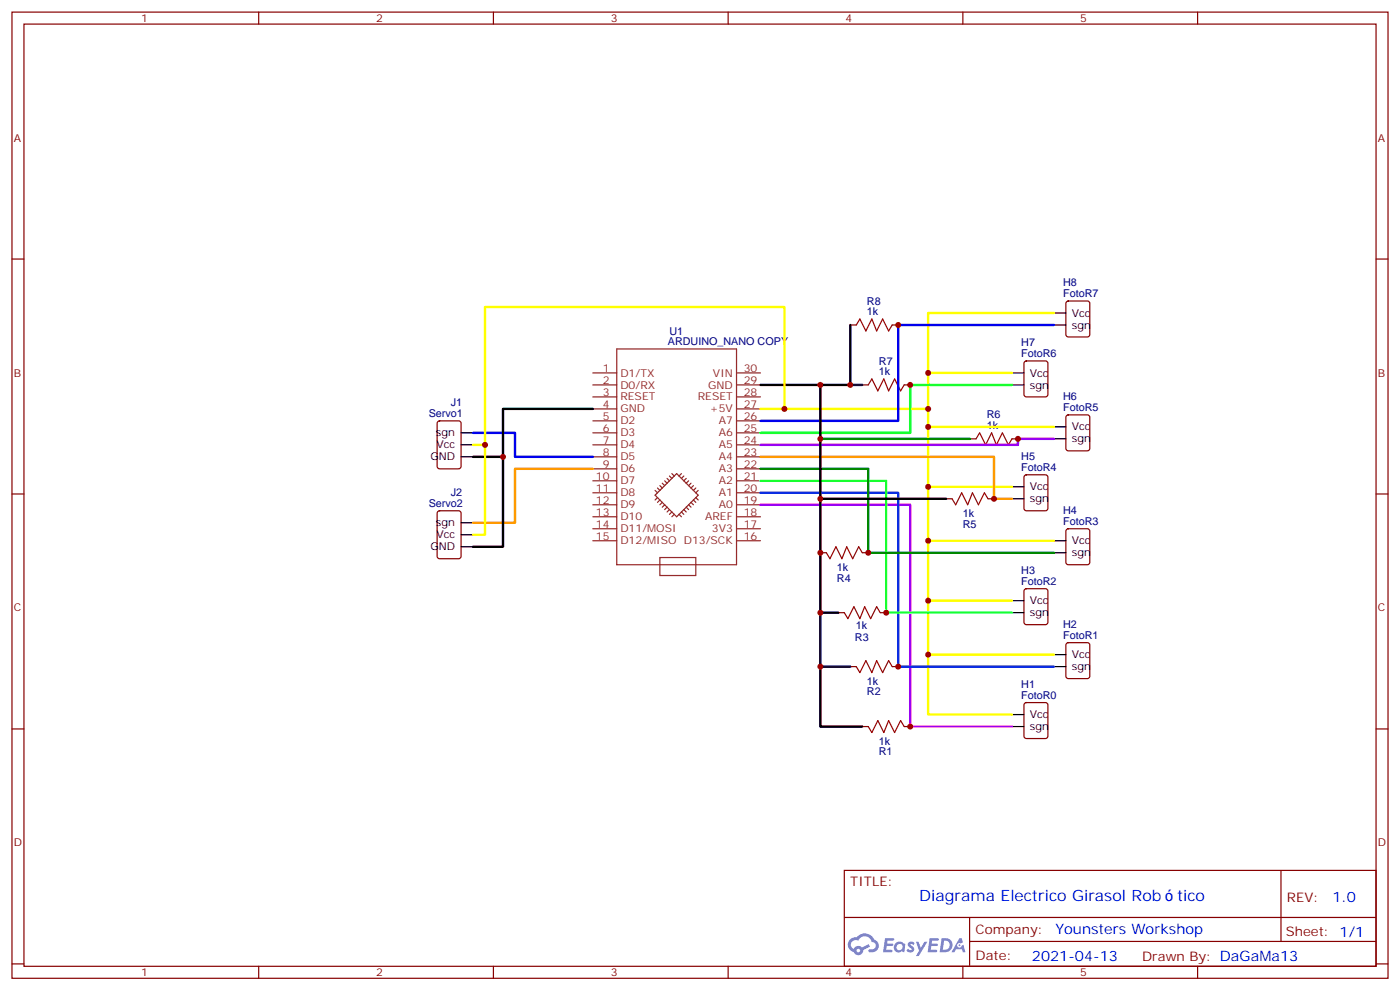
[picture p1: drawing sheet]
<svg xmlns="http://www.w3.org/2000/svg" width="412mm" height="292mm" viewBox="0 0 412 292" stroke-linecap="round" stroke-linejoin="round" font-family="sans-serif">
<g fill="none" stroke="#870000" stroke-width=".35">
<path d="M3.5 3.6h405.4v284.3h-405.4zM7.1 7.1h398.2v277.3h-398.2zM76.2 3.6v3.5M145.3 3.6v3.5M214.5 3.6v3.5M283.6 3.6v3.5M352.8 3.6v3.5M3.5 76.2h3.6M405.3 76.2h3.6M3.5 145.4h3.6M405.3 145.4h3.6M3.5 214.5h3.6"/>
<path d="M405.3 214.5h3.6M248.7 256.2h156.6v28.2h-156.6zM377.3 256.2v20.9M248.7 270h156.5M285.6 277.1h119.6M285.6 270v14.1M3.5 283.7h3.6M76.2 284.4v3.5M145.3 284.4v3.5M214.5 284.4v3.5M283.6 284.4v3.5M352.8 284.4v3.5"/>
<path d="M405.3 283.7h3.6"/>
</g>
<g fill="#5487ff">
<path d="M267.7 277.3a1.22 1.22 0 0 1 1.7 .3l-.4 .6a.47 .47 0 0 0-.3-.4 .47 .47 0 0 0-.5 .2l.1 .2a1.14 1.14 0 0 1 .8 1.7 1.14 1.14 0 0 1-1.9 0l-.2-.2 .5-.5 .7 .4a.29 .29 0 0 0 .3-.2 .29 .29 0 0 0-.2-.4 1.04 1.04 0 0 1-.6-1.7z"/>
<path d="M260.7 276.1h2.4l.3 .2-.2 .5h-1.8l-.1 .9h1.5l.3 .3-.3 .4h-1.6l-.2 1.1 1.7 .1 .2 .3-.2 .3h-2.6z"/>
<path d="M273.8 276.1h2.4l.3 .2-.1 .5h-1.8l-.2 .9h1.6l.3 .3-.4 .4h-1.6l-.1 1.1 1.7 .1 .2 .3-.2 .3h-2.6z"/>
<path d="M282.6 276.1h.7l.3 1.2-.6 .4a.69 .69 0 0 0-1 .2 .69 .69 0 0 0 .4 1 .69 .69 0 0 0 .9-.6l.5-.3 .6 2.2h-.8l-.2-.9h-1.8l-.5 .9h-.8z"/>
<path d="M269.8 277.2h.8l.6 1.8 1.1-1.8h.9l-2.6 4.2h-.8l.9-1.6z"/>
<path d="M277.4 276.1l-.6 4.1h1.3a2.11 2.11 0 0 0 2.5-2.1 2.11 2.11 0 0 0-2.5-2zM278.1 276.8a1.39 1.39 0 0 1 1.7 1.4 1.39 1.39 0 0 1-1.8 1.3h-.3z"/>
<path d="M263.7 277.7a1.54 1.54 0 0 0-.1 2.1 1.54 1.54 0 0 0 2.2 .2l.6 .2 .3-2.3-.2-.2-.4-.1a1.49 1.49 0 0 0-2.4 .1zM264 278.7a.94 .94 0 0 1 1.8 0 .94 .94 0 0 1-1.8 0z"/>
<path d="M250.4 276.5a2.18 2.18 0 0 0 1.1 3.7 1.44 1.44 0 0 0 1.6 .9 1.44 1.44 0 0 0 1.2-1.5l2-1-.5-.7-1.9 .9a1.47 1.47 0 0 0-2.4 .5 1.39 1.39 0 0 1-.7-2 1.39 1.39 0 0 1 2-.4 2.12 2.12 0 0 1 2.2-1.3 2.12 2.12 0 0 1 1.9 1.6 1.14 1.14 0 0 1 1.1 1.5 1.14 1.14 0 0 1-1.7 .7 .43 .43 0 0 0-.5 .3 .43 .43 0 0 0 .4 .5 1.98 1.98 0 0 0 2.5-1.2 1.98 1.98 0 0 0-1.2-2.5 3.1 3.1 0 0 0-5.3-.7l-.9 .1zM252.3 279.8a.55 .55 0 0 1 1.1 0 .55 .55 0 0 1-1.1 0z"/>
<circle cx="282.6" cy="278.2" r=".26"/>
</g>
<g fill="none" stroke="#8c2424" stroke-width=".35">
<path d="M174.6 116.8h7.1M174.6 113.3h7.1M174.6 109.7h7.1M181.7 102.7h35.3v63.5h-35.3zM217 116.8h7M217 113.3h7M217 109.7h7M174.6 138h7.1M174.6 134.4h7.1M174.6 130.9h7.1M174.6 127.4h7.1M174.6 123.9h7.1"/>
<path d="M174.6 120.3h7.1M197.9 139.4l.7 .7M200.7 139.4l-.7 .7M217 138h7M217 134.4h7M217 130.9h7M217 127.4h7M217 123.9h7M217 120.3h7M174.6 155.6h7.1M174.6 152.1h7.1M174.6 148.6h7.1"/>
<path d="M174.6 145h7.1M174.6 141.5h7.1M174.6 159.1h7.1M193 145.7l6.3-6.3 6.4 6.3-6.4 6.4zM193 144.3l.7 .7M193.7 143.6l.7 .7M193.7 146.4l-.7 .7M194.4 147.1l-.7 .7M194.4 142.9l.7 .7M195.1 142.2l.7 .7M195.1 147.8l-.7 .8M195.8 141.5l.7 .7"/>
<path d="M195.8 148.6l-.7 .7M196.5 140.8l.7 .7M196.5 149.3l-.7 .7M197.2 140.1l.7 .7M197.2 150l-.7 .7M197.9 150.7l-.7 .7M198.6 151.4l-.7 .7M200 151.4l.7 .7M200.7 150.7l.7 .7M201.4 150l.7 .7M201.4 140.1l-.7 .7M202.1 149.3l.7 .7"/>
<path d="M202.1 140.8l-.7 .7M202.8 148.6l.8 .7M202.8 141.5l-.7 .7M203.6 147.8l.7 .8M203.6 142.2l-.8 .7M204.3 147.1l.7 .7M204.3 142.9l-.7 .7M205 146.4l.7 .7M205 143.6l-.7 .7M205.7 144.3l-.7 .7M217 155.6h7M217 152.1h7"/>
<path d="M217 148.6h7M217 145h7M217 141.5h7M217 159.1h7M194.4 164.1h10.6v5.3h-10.6z"/>
</g>
<path d="M252.2 95.6l1.1-1.7 1.8 3.5 1.7-3.5 1.4 3.5 1.8-3.5 1.8 3.5 1-1.8M255.8 113.3l1-1.8 1.8 3.5 1.7-3.5 1.5 3.5 1.7-3.5 1.8 3.5 1-1.7M287.5 129.2l1.1-1.8 1.7 3.5 1.8-3.5 1.4 3.5 1.8-3.5 1.7 3.5 1.1-1.7M280.5 146.8l1 1.8 1.8-3.6 1.7 3.6 1.5-3.6 1.7 3.6 1.8-3.6 1 1.8M243.4 162.7l1.1 1.7 1.7-3.5 1.8 3.5 1.4-3.5 1.8 3.5 1.7-3.5 1.1 1.8M248.7 180.3l1.1 1.8 1.7-3.6 1.8 3.6 1.4-3.6 1.8 3.6 1.7-3.6 1.1 1.8M252.2 196.2l1.1 1.7 1.8-3.5 1.7 3.5 1.4-3.5 1.8 3.5 1.8-3.5 1 1.8M255.8 213.8l1 1.8 1.8-3.5 1.7 3.5 1.5-3.5 1.7 3.5 1.8-3.5 1 1.7" fill="none" stroke="#a10000" stroke-width=".35"/>
<g fill="none" stroke="#870000" stroke-width=".35">
<path d="M250.5 95.6h1.7M262.8 95.6h1.8M314.2 88.8l.5-.2h5.6l.7 .4v9.5l-.4 .6-5.9 .1-.7-.5v-9.4zM254 113.3h1.8M266.3 113.3h1.8M301.9 106.4l.4-.2h5.7l.6 .5 .1 9.4-.5 .6-5.9 .1-.6-.5-.1-9.4zM129 124.1l.5-.2h5.6l.7 .4v13l-.4 .6-5.9 .1-.7-.5v-12.9zM285.8 129.2h1.7M298.1 129.2h1.8M301.9 139.9l.4-.2h5.7l.6 .5 .1 9.4-.5 .7h-5.9l-.6-.4-.1-9.5zM314.2 122.3l.5-.2h5.6l.7 .4v9.5l-.4 .6-5.9 .1-.7-.5v-9.4zM129 150.5l.5-.2h5.6l.7 .4v13l-.4 .7h-5.9l-.7-.4v-13z"/>
<path d="M278.7 146.8h1.8M291 146.8h1.8M314.2 155.8l.5-.2h5.6l.7 .4v9.5l-.4 .6-5.9 .1-.7-.5v-9.4zM241.7 162.7h1.7M254 162.7h1.8M301.9 173.5l.4-.3h5.7l.6 .5 .1 9.4-.5 .7h-5.9l-.6-.4-.1-9.4zM246.9 180.3h1.8M250.5 196.2h1.7M259.3 180.3h1.8M262.8 196.2h1.8M314.2 189.3l.5-.2h5.6l.7 .5v9.4l-.4 .7h-5.9l-.7-.5v-9.4zM254 213.8h1.8"/>
<path d="M266.3 213.8h1.8M301.9 207l.4-.2h5.7l.6 .4 .1 9.4-.5 .7h-5.9l-.6-.4-.1-9.4z"/>
</g>
<g fill="none" stroke="#000" stroke-width=".35">
<path d="M310.4 92.1h3.6M310.4 95.6h3.6M298.1 109.7h3.5M298.1 113.3h3.5M135.8 134.4h3.5M135.8 127.4h3.5M135.8 130.9h3.5M310.4 125.6h3.6M310.4 129.2h3.6M135.8 153.8h3.5M135.8 157.4h3.5M298.1 143.3h3.5"/>
<path d="M298.1 146.8h3.5M310.4 159.1h3.6M135.8 160.9h3.5M298.1 176.8h3.5M310.4 162.7h3.6M298.1 180.3h3.5M310.4 192.7h3.6M310.4 196.2h3.6M298.1 210.3h3.5M298.1 213.8h3.5"/>
</g>
<path d="M310.4 92.1h-37v28.2h-49.4M273.4 109.7h24.7M142.9 130.9v26.5h-3.6M231.1 120.3v-30h-88.2v40.6h-3.6M273.4 120.3v5.3h37M273.4 125.6v17.7h24.7M273.4 143.3v15.8h37M273.4 159.1v17.7h24.7M273.4 176.8v15.9h37M273.4 192.7v17.6h24.7" fill="none" stroke="#ff0" stroke-width=".71"/>
<path d="M224 148.6h44.1v65.2h30" fill="none" stroke="#f0f" stroke-width=".71"/>
<path d="M224 145h40.6v51.2h45.8" fill="none" stroke="#03f" stroke-width=".71"/>
<path d="M224 141.5h37.1v38.8h37" fill="none" stroke="#3f6" stroke-width=".71"/>
<path d="M224 138h31.8v24.7h54.6M241.7 129.2h44.1" fill="none" stroke="#008700" stroke-width=".71"/>
<path d="M174.6 138h-22.9v15.8h-12.4M224 134.4h68.8v12.4h5.3" fill="none" stroke="#f90" stroke-width=".71"/>
<path d="M310.4 129.2h-10.5v1.7h-75.9" fill="none" stroke="#90f" stroke-width=".71"/>
<path d="M298.1 113.3h-30v14.1h-44.1" fill="none" stroke="#0f0" stroke-width=".71"/>
<path d="M310.4 95.6h-45.8v28.3h-40.6M139.3 127.4h12.4v7h22.9" fill="none" stroke="#00f" stroke-width=".71"/>
<path d="M250.5 95.6v17.7h-26.5M241.7 113.3v67h5.2M148.2 134.4v26.5h-8.9M174.6 120.3h-26.4v14.1h-8.9M241.7 146.8h37M241.7 196.2v17.6h12.3" fill="none" stroke="#000" stroke-width=".71"/>
<path d="M250.5 113.3h3.5M241.7 180.3v15.9h8.8" fill="none" stroke="#003" stroke-width=".71"/>
<g fill="#c00">
<circle cx="273.4" cy="125.6" r=".88"/>
<circle cx="273.4" cy="143.3" r=".88"/>
<circle cx="273.4" cy="159.1" r=".88"/>
<circle cx="273.4" cy="176.8" r=".88"/>
<circle cx="273.4" cy="192.7" r=".88"/>
<circle cx="273.4" cy="120.3" r=".88"/>
<circle cx="273.4" cy="109.7" r=".88"/>
<circle cx="268.1" cy="213.8" r=".88"/>
<circle cx="264.6" cy="196.2" r=".88"/>
<circle cx="261.1" cy="180.3" r=".88"/>
<circle cx="255.8" cy="162.7" r=".88"/>
<circle cx="264.6" cy="95.6" r=".88"/>
<circle cx="268.1" cy="113.3" r=".88"/>
<circle cx="250.5" cy="113.3" r=".88"/>
<circle cx="241.7" cy="113.3" r=".88"/>
<circle cx="241.7" cy="162.7" r=".88"/>
<circle cx="241.7" cy="180.3" r=".88"/>
<circle cx="241.7" cy="196.2" r=".88"/>
<circle cx="292.8" cy="146.8" r=".88"/>
<circle cx="241.7" cy="146.8" r=".88"/>
<circle cx="299.9" cy="129.2" r=".88"/>
<circle cx="241.7" cy="129.2" r=".88"/>
<circle cx="148.2" cy="134.4" r=".88"/>
<circle cx="231.1" cy="120.3" r=".88"/>
<circle cx="142.9" cy="130.9" r=".88"/>
</g>
<g font-size="4.6" fill="#00f">
<text x="270.8" y="265.2">Diagrama Electrico Girasol Rob</text>
<text x="346.7" y="265.2">tico</text>
</g>
<g font-size="4.2" fill="#00f">
<text x="392.5" y="265.4">1.0</text>
<text x="310.9" y="275">Younsters Workshop</text>
<text x="304" y="282.8">2021-04-13</text>
</g>
<g font-size="3.9" fill="#800">
<text x="250.5" y="260.7">TITLE:</text>
<text x="379.1" y="265.4">REV:</text>
<text x="287.4" y="274.9">Company:</text>
<text x="378.7" y="275.6">Sheet: 1/1</text>
<text x="287.4" y="282.6">Date:</text>
<text x="336.4" y="282.7">Drawn By: DaGaMa13</text>
</g>
<g font-size="3.2" fill="#800">
<text x="41.6" y="6.6">1</text>
<text x="110.8" y="6.6">2</text>
<text x="179.9" y="6.6">3</text>
<text x="249.1" y="6.6">4</text>
<text x="318.2" y="6.6">5</text>
<text x="4.1" y="41.7">A</text>
<text x="405.9" y="41.7">A</text>
<text x="4.1" y="110.8">B</text>
<text x="405.9" y="110.8">B</text>
<text x="4.1" y="180">C</text>
<text x="405.9" y="180">C</text>
<text x="4.1" y="249.1">D</text>
<text x="405.9" y="249.1">D</text>
<text x="41.6" y="287.4">1</text>
<text x="110.8" y="287.4">2</text>
<text x="179.9" y="287.4">3</text>
<text x="249.1" y="287.4">4</text>
<text x="318.2" y="287.4">5</text>
</g>
<g font-size="3.2" fill="#000080">
<text x="255.4" y="89.6">R8</text>
<text x="313.2" y="87.5">FotoR7</text>
<text x="313.2" y="84.3">H8</text>
<text x="255.4" y="92.8">1k</text>
<text x="196.7" y="101.6">ARDUINO_NANO COPY</text>
<text x="197.2" y="98.7">U1</text>
<text x="300.8" y="101.9">H7</text>
<text x="258.9" y="107.3">R7</text>
<text x="300.8" y="105.2">FotoR6</text>
<text x="258.9" y="110.5">1k</text>
<text x="132.8" y="119.6">J1</text>
<text x="313.2" y="117.8">H6</text>
<text x="126.3" y="122.8">Servo1</text>
<text x="290.6" y="123.2">R6</text>
<text x="313.2" y="121">FotoR5</text>
<text x="290.6" y="126.3">1k</text>
<text x="300.8" y="135.5">H5</text>
<text x="300.8" y="138.7">FotoR4</text>
<text x="126.3" y="149.3">Servo2</text>
<text x="132.8" y="146">J2</text>
<text x="283.6" y="152.1">1k</text>
<text x="283.6" y="155.3">R5</text>
<text x="313.2" y="154.6">FotoR3</text>
<text x="313.2" y="151.3">H4</text>
<text x="246.5" y="168">1k</text>
<text x="246.5" y="171.1">R4</text>
<text x="300.8" y="172.2">FotoR2</text>
<text x="300.8" y="169">H3</text>
<text x="252.1" y="185.2">1k</text>
<text x="313.2" y="184.8">H2</text>
<text x="251.8" y="188.8">R3</text>
<text x="313.2" y="188.1">FotoR1</text>
<text x="255.4" y="201.5">1k</text>
<text x="300.8" y="202.5">H1</text>
<text x="255.4" y="204.6">R2</text>
<text x="300.8" y="205.7">FotoR0</text>
<text x="258.9" y="219.1">1k</text>
<text x="258.9" y="222.3">R1</text>
</g>
<g font-size="3.2">
<text x="315.7" y="93.2">Vcc</text>
<text x="315.7" y="96.7">sgn</text>
<text x="303.4" y="110.8">Vcc</text>
<text x="303.4" y="114.3">sgn</text>
<text x="128.4" y="128.4">sgn</text>
<text x="128.6" y="132">Vcc</text>
<text x="315.7" y="126.7">Vcc</text>
<text x="315.7" y="130.2">sgn</text>
<text x="126.8" y="135.5">GND</text>
<text x="303.4" y="144.3">Vcc</text>
<text x="303.4" y="147.8">sgn</text>
<text x="128.4" y="154.9">sgn</text>
<text x="126.8" y="162">GND</text>
<text x="128.6" y="158.4">Vcc</text>
<text x="315.7" y="160.2">Vcc</text>
<text x="315.7" y="163.7">sgn</text>
<text x="303.4" y="177.8">Vcc</text>
<text x="303.4" y="181.4">sgn</text>
<text x="315.7" y="193.7">Vcc</text>
<text x="315.7" y="197.2">sgn</text>
<text x="303.4" y="211.3">Vcc</text>
<text x="303.4" y="214.9">sgn</text>
</g>
<g font-size="3.2" fill="#8d2323">
<text x="177.5" y="112.9">2</text>
<text x="177.5" y="109.4">1</text>
<text x="182.7" y="110.8">D1/TX</text>
<text x="210" y="110.8">VIN</text>
<text x="219.1" y="109.4">30</text>
<text x="219.1" y="112.9">29</text>
<text x="177.5" y="120">4</text>
<text x="177.5" y="116.5">3</text>
<text x="182.7" y="117.9">RESET</text>
<text x="182.7" y="114.3">D0/RX</text>
<text x="205.6" y="117.9">RESET</text>
<text x="208.6" y="114.3">GND</text>
<text x="219.1" y="116.5">28</text>
<text x="219.1" y="120">27</text>
<text x="177.5" y="123.5">5</text>
<text x="182.7" y="124.9">D2</text>
<text x="182.7" y="121.4">GND</text>
<text x="209.1" y="121.4">+5V</text>
<text x="211.7" y="124.9">A7</text>
<text x="219.1" y="123.5">26</text>
<text x="177.5" y="130.6">7</text>
<text x="177.5" y="127">6</text>
<text x="182.7" y="132">D4</text>
<text x="182.7" y="128.4">D3</text>
<text x="211.7" y="128.4">A6</text>
<text x="211.7" y="132">A5</text>
<text x="219.1" y="127">25</text>
<text x="219.1" y="130.6">24</text>
<text x="177.5" y="137.6">9</text>
<text x="177.5" y="134.1">8</text>
<text x="182.7" y="135.5">D5</text>
<text x="211.7" y="135.5">A4</text>
<text x="219.1" y="134.1">23</text>
<text x="219.1" y="137.6">22</text>
<text x="175.5" y="141.1">10</text>
<text x="182.7" y="142.6">D7</text>
<text x="182.7" y="139">D6</text>
<text x="211.7" y="139">A3</text>
<text x="211.7" y="142.6">A2</text>
<text x="219.1" y="141.1">21</text>
<text x="175.5" y="148.2">12</text>
<text x="175.5" y="144.7">11</text>
<text x="182.7" y="149.6">D9</text>
<text x="182.7" y="146.1">D8</text>
<text x="211.7" y="146.1">A1</text>
<text x="211.7" y="149.6">A0</text>
<text x="219.1" y="144.7">20</text>
<text x="219.1" y="148.2">19</text>
<text x="175.5" y="155.3">14</text>
<text x="175.5" y="151.7">13</text>
<text x="182.7" y="153.1">D10</text>
<text x="207.7" y="153.1">AREF</text>
<text x="219.1" y="151.7">18</text>
<text x="219.1" y="155.3">17</text>
<text x="175.5" y="158.8">15</text>
<text x="182.7" y="156.7">D11/MOSI</text>
<text x="182.7" y="160.2">D12/MISO D13/SCK</text>
<text x="209.7" y="156.7">3V3</text>
<text x="219.1" y="158.8">16</text>
</g>
</svg>
